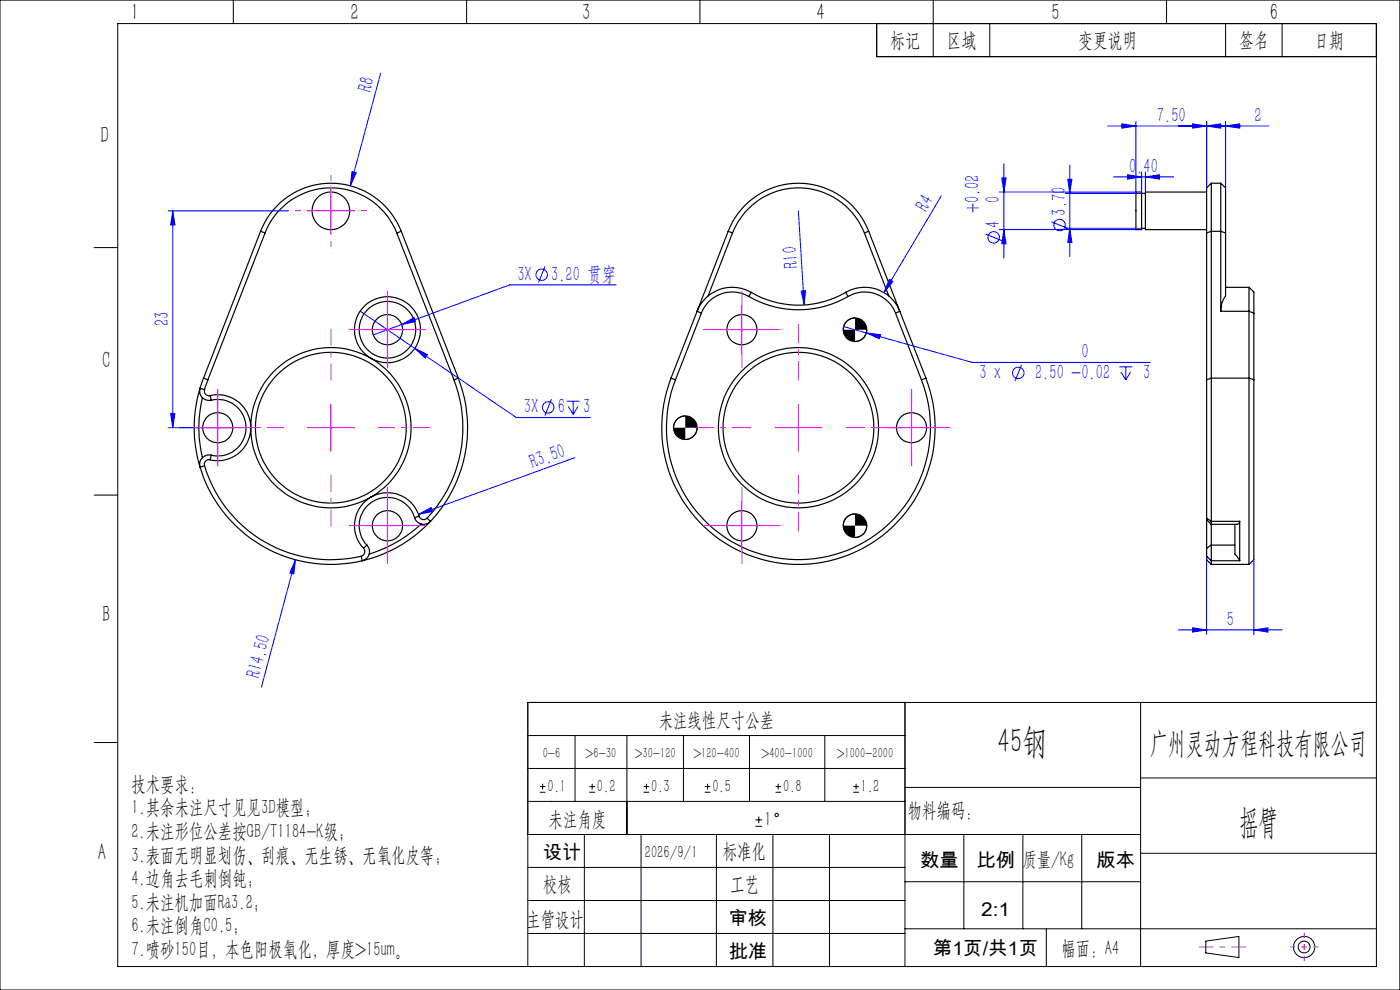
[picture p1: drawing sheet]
<svg xmlns="http://www.w3.org/2000/svg" width="297mm" height="210mm" viewBox="0 0 297 210" stroke-linecap="round" stroke-linejoin="round" font-family="sans-serif">
<g fill="none" stroke="#000" stroke-width=".25">
<path d="M257 38.9v10.2M257 38.9l-1 1v9.5M257 38.9h2M259 38.9v10.2M259 38.9l1 1v9.5M55.3 49.1a16 16 0 0 1 14.9-10.2 16 16 0 0 1 14.9 10.2M55.3 49.1l-12.1 31.1M55.3 49.1l.9 .3M56.2 49.4a15 15 0 0 1 14-9.6 15 15 0 0 1 14 9.6M56.2 49.4l-12.1 31.2M84.2 49.4l12.1 31.2M85.1 49.1l-.9 .3"/>
<path d="M85.1 49.1l12.1 31.1M154.5 49.1a16 16 0 0 1 14.9-10.2 16 16 0 0 1 14.9 10.2M154.5 49.1l.9 .3M154.5 49.1l-6.6 16.9M155.4 49.4a15 15 0 0 1 14-9.6 15 15 0 0 1 14 9.6M155.4 49.4l-5.2 13.4M183.4 49.4l5.2 13.4M184.3 49.1l-.9 .3M184.3 49.1l6.6 16.9M241 40.7h1.2v8h-1.2zM242.2 41h.8M242.2 48.4h.8"/>
<path d="M256 40.7h-13v8h13M256 49.4v31.2M257 49.1l-1 .3M257 49.1v31.1M257 49.1h2M259 49.1v16.9M259 49.1l1 .3M260 49.4v13.4l-.8 1.5-.2 1.7M78.7 76a17 17 0 0 0-25.5 14.7M78.7 76a17 17 0 0 1 0 29.4M147.9 66l-5.6 14.2M147.9 66l.9 .4"/>
<path d="M148.8 66.4l-5.5 14.2M158.9 62.9a7 7 0 0 0-10.1 3.5M158.9 62.9a21.1 21.1 0 0 0 21 0M159.3 62a8 8 0 0 0-11.4 4M159.3 62a19.8 19.8 0 0 0 20.1 0M159.3 62l-.4 .9M179.4 62a8 8 0 0 1 11.5 4M179.4 62l.5 .9M179.9 62.9a7 7 0 0 1 10.1 3.5M190 66.4l5.5 14.2M190.9 66l-.9 .4M190.9 66l5.5 14.2"/>
<path d="M259 66h6M260 61h5M265 61v5M265 61l1 .9v4.5M265 66v14.2M265 66l1 .4M266 66.4v14.2M42.4 99.1a29 29 0 0 0 34.4 19.8M42.4 82.4a2 2 0 0 0 2.4 2.5M42.4 82.4a28.7 28.7 0 0 0 0 16.7M42.4 82.4l1 .2M42.9 84.4a27.3 27.3 0 0 0 0 12.7"/>
<path d="M43.2 80.2l-.8 2.2M43.2 80.2l.9 .4M43.4 98.8a28.1 28.1 0 0 0 33.2 19.2M43.4 82.6a.99 .99 0 0 0 1.2 1.3M43.4 98.8l-1 .3M44.1 80.6l-.7 2M44.6 97.5a.99 .99 0 0 0-1.2 1.3M44.6 83.9a7 7 0 0 1 8.6 6.8M44.6 83.9l.2 1M44.8 84.9a6 6 0 0 1 7.4 5.8 6 6 0 0 1-7.4 5.8M44.8 96.5a2.02 2.02 0 0 0-2.4 2.6M44.8 96.5l-.2 1"/>
<path d="M53.2 90.7a17 17 0 0 0 25.5 14.7M53.2 90.7a7 7 0 0 1-8.6 6.8M96.3 80.6a28.1 28.1 0 0 1-5.7 29.3M97.2 80.2a29 29 0 0 1-5.9 30.4M97.2 80.2l-.9 .4M142.3 80.2a29 29 0 0 0 27.1 39.5 29 29 0 0 0 27-39.5M142.3 80.2l1 .4M143.3 80.6a28 28 0 0 0 26.1 38.1 28 28 0 0 0 26.1-38.1M196.4 80.2l-.9 .4M256 80.6v29.3M257 80.2v30.4M257 80.2h8"/>
<path d="M257 80.2l-1 .4M265 80.2v39.5M265 80.2l1 .4M266 80.6v38.1l-1 1M76.6 118l.2 .9M77.1 116.3a1.05 1.05 0 0 1-.5 1.7M77.8 115.6a1.98 1.98 0 0 1-1 3.3M77.8 115.6l-.7 .7M78.7 105.4a7 7 0 0 0-1.6 10.9M78.7 105.4a7 7 0 0 1 10.2 4.1M87.9 109.8a6 6 0 0 0-8.7-3.5 6 6 0 0 0-1.4 9.3M87.9 109.8a2.01 2.01 0 0 0 3.4 .8"/>
<path d="M88.9 109.5a1.01 1.01 0 0 0 1.7 .4M88.9 109.5l-1 .3M89.4 111.2a28.5 28.5 0 0 1-11.1 6.3M90.6 109.9l.7 .7M91.3 110.6a28.6 28.6 0 0 1-14.5 8.3M256 109.9v.3M256 110.2v6.1M256 116.3v1.7M256 118v.7l1 1M256 110.2l1 1M256 109.9l1 .7M256 118l1 .9"/>
<path d="M257 118.9v.8M257 110.6v.6M257 111.2v4.4M257 115.6v3.3M257 119.7h8M257 118.9h6M257 110.6h6M257 115.6l-1 .7M257 115.6h5M262 111.2v5.3a1.36 1.36 0 0 0 .5 1.7l.5 .7M263 110.6v8.3M263 110.6l-.1 .4-.5 .2h-5.4"/>
<circle cx="70.2" cy="44.7" r="4"/>
<circle cx="82.2" cy="69.9" r="7"/>
<circle cx="82.2" cy="69.9" r="6"/>
<circle cx="82.2" cy="69.9" r="3.2"/>
<circle cx="157.4" cy="69.9" r="3.2"/>
<circle cx="181.4" cy="70" r="2.49"/>
<circle cx="46.2" cy="90.7" r="3.2"/>
<circle cx="70.2" cy="90.7" r="16"/>
<circle cx="145.4" cy="90.7" r="2.5"/>
<circle cx="169.4" cy="90.7" r="16"/>
<circle cx="169.4" cy="90.7" r="17"/>
<circle cx="193.4" cy="90.7" r="3.2"/>
<circle cx="82.2" cy="111.5" r="3.2"/>
<circle cx="157.4" cy="111.5" r="3.2"/>
<circle cx="181.4" cy="111.5" r="2.49"/>
</g>
<g fill="none" stroke="#00f" stroke-width=".21">
<path d="M80.8 15.5l-6.5 23.9M74.7 36.4l.9 .2-1.3 2.8zM212.5 37.7h.9l-.4 3zM213 34.7v20M226.5 38h.9l-.5 3zM226.9 35v19.4M235 26.7h34.2M236.2 37.5h12.8M238 26.3l3 .4-3 .5zM239.2 37.1l3 .4-3 .5zM241 25.7v15h-29M242.2 36.5v4.2"/>
<path d="M243 37.5l3-.4v.9zM243 36.5v4.2M253 26.3l3 .4-3 .5zM256 26.7l3-.4v.9zM256 25.7v14.2M260 26.7l3-.4v.9zM260 25.7v14.2M35.7 44.7h25.5M36.7 44.7l.4 3h-.9zM36.7 44.7v46M115.6 56.5l-1.4 3.5M169.4 44.7l1.2 20"/>
<path d="M188.7 59.3l.7 .4-1.9 2.3zM199.7 41.6l-12.2 20.4M209.1 49.7l3.4 1.3M212 48.7h29M213 48.7l.4 3h-.9zM223 47.1l3.5 1.3M226 41h16.2M226 48.4h16.2M226.9 48.4l.5 3h-.9zM76.4 66l11.6 7.9M85.2 68.9l2.7-1.5 .3 .8zM85.2 68.9l-6 2.1"/>
<path d="M88 73.9l2.7 1.3-.5 .7zM88 73.9l21.5 14.7h15.8M130.7 60.4h-22.5l-23 8.5M170 61.7h.9l-.3 3zM179 69.3l4.8 1.3M183.8 70.6l3 .4-.3 .9zM183.8 70.6l22.4 6.3h37.8M216.7 77.4l-1.4 3.4M237.5 77.8h2.7M237.8 78.9l1 1.7M238.8 77.8v2.8M239.9 78.9l-1.1 1.7"/>
<path d="M35.7 90.7h13.5M36.2 87.7h.9l-.4 3zM117 84.7l-1.4 3.5M120.2 85.1h2.8M120.5 86.2l1.1 1.7M121.6 85.1v2.8M122 97.1l-33.2 12M122.6 86.2l-1 1.7M62.7 118.7l-.4 3-.8-.2zM62.7 118.7l-7.2 27.1M88.8 109.1l2.6-1.4 .4 .8zM256 118v16.6"/>
<path d="M266 118.7v15.9M250 133.6h22M253 133.2l3 .4-3 .5zM266 133.6l3-.4v.9z"/>
<circle cx="114.9" cy="58.3" r="1.22"/>
<circle cx="210.8" cy="50.3" r="1.21"/>
<circle cx="224.8" cy="47.7" r="1.21"/>
<circle cx="216" cy="79.1" r="1.21"/>
<circle cx="116.3" cy="86.4" r="1.22"/>
</g>
<g fill="none" stroke="#000" stroke-width=".21">
<path d="M0 0h297v210h-297zM25 5h267v200h-267zM49.5 0v5M99 0v5M148.5 0v5M186 5v7h106M198 0v12M210 5v7M247.5 0v5M260 5v7M272 5v7M20 52.5h5"/>
<path d="M181.4 67.4a2.46 2.46 0 0 0-2.5 2.5M183.9 69.9a2.46 2.46 0 0 1-2.5 2.6M145.4 88.2a2.52 2.52 0 0 0-2.5 2.5M147.9 90.7a2.52 2.52 0 0 1-2.5 2.5M20 105h5M181.4 109a2.52 2.52 0 0 0-2.5 2.5M183.9 111.5a2.46 2.46 0 0 1-2.5 2.5M20 157.5h5M112 156h80M122 156v14M133 156v21M145 156v14"/>
<path d="M159 156v14M175 156v14M192 149v56M242 149v56M292 149h-180v56M112 177h130M112 163h80M112 170h80M114.5 168.1h1.2M114.5 166.9h1.2M115.1 166.3v1.2M124 177v28"/>
<path d="M125 168.1h1.2M125 166.9h1.2M125.6 166.3v1.2M136 177v28M136.5 168.1h1.2M136.5 166.9h1.2M137.1 166.3v1.2M149.5 168.1h1.2M149.5 166.9h1.2M150.1 166.3v1.2M152 177v28M160.3 175.3h1.4"/>
<path d="M160.3 173.9h1.4M161 173.2v1.4M164 177v28M164.5 168.1h1.2M164.5 166.9h1.2M165.1 166.3v1.2M176 177v28M181 168.1h1.2M181 166.9h1.2M181.6 166.3v1.2M192 167h50M204.5 177v20"/>
<path d="M217 177v20M229.5 177v20M242 165h50M112 198h80M112 191h80M112 184h80M192 197h100M192 187h50M222 197v8M242 181h50M255.8 199.6l7-1v4.5l-7-1z"/>
<circle cx="164.7" cy="172.9" r=".35"/>
<circle cx="276.7" cy="200.9" r="2.25"/>
<circle cx="276.7" cy="200.9" r="1.24"/>
</g>
<g fill="none" stroke="#f0f" stroke-width=".21" stroke-dasharray="30.5 1.3 1.3 1.3" stroke-linecap="butt">
<path d="M77.2 69.9h-3.2M82.2 64.9v-3.2M82.2 74.9v3.2M87.2 69.9h3.2M152.4 69.9h-3.2M157.4 64.9v-3.2M157.4 74.9v3.2M162.4 69.9h3.2M41.2 90.7h-3.2M46.2 85.7v-3.2M46.2 95.7v3.2M51.2 90.7h3.2"/>
<path d="M188.4 90.7h-3.2M193.4 85.7v-3.2M193.4 95.7v3.2M198.4 90.7h3.2M77.2 111.5h-3.2M82.2 106.5v-3.2M82.2 116.5v3.2M87.2 111.5h3.2M152.4 111.5h-3.2M157.4 106.5v-3.2M157.4 116.5v3.2M162.4 111.5h3.2"/>
</g>
<path d="M70.2 39.7v-4M65.2 44.7h-4M70.2 49.7v4M75.2 44.7h4" fill="none" stroke="#f0f" stroke-width=".21" stroke-dasharray="30.5 1.3 1.3 1.3" stroke-dashoffset="30.4" stroke-linecap="butt"/>
<path d="M60.2 90.7h-11M70.2 80.7v-11M80.2 90.7h11M70.2 100.7v11" fill="none" stroke="#f0f" stroke-width=".21" stroke-dasharray="30.5 1.3 1.3 1.3" stroke-dashoffset="26.9" stroke-linecap="butt"/>
<path d="M159.4 90.7h-12M169.4 80.7v-12M179.4 90.7h12M169.4 100.7v12" fill="none" stroke="#f0f" stroke-width=".21" stroke-dasharray="30.5 1.3 1.3 1.3" stroke-dashoffset="26.4" stroke-linecap="butt"/>
<path d="M276.7 197.9v6M273.7 200.9h6" fill="none" stroke="#f0f" stroke-width=".21" stroke-dasharray="30.5 1.3 1.3 1.3" stroke-dashoffset="29.4" stroke-linecap="butt"/>
<path d="M254.3 200.9h10" fill="none" stroke="#f0f" stroke-width=".21" stroke-dasharray="30.5 1.3 1.3 1.3" stroke-dashoffset="27.4" stroke-linecap="butt"/>
<g fill="none" stroke="#f0f" stroke-width=".21">
<path d="M70.2 39.7v10M65.2 44.7h10M77.2 69.9h10M82.2 64.9v10.1M152.4 69.9h10M157.4 64.9v10.1M41.2 90.7h10M46.2 85.7v10M65.2 90.7h10M70.2 85.7v10M164.4 90.7h10M169.4 85.7v10"/>
<path d="M188.4 90.7h10M193.4 85.7v10M77.2 111.5h10M82.2 106.5v10M152.4 111.5h10M157.4 106.5v10"/>
</g>
<path d="M178.9 111.5a2.46 2.46 0 0 0 2.5 2.5v-2.5zM181.4 109v2.5h2.5a2.46 2.46 0 0 0-2.5-2.5zM178.9 69.9a2.46 2.46 0 0 0 2.5 2.6v-2.6zM181.4 67.4v2.5h2.5a2.46 2.46 0 0 0-2.5-2.5zM142.9 90.7a2.52 2.52 0 0 0 2.5 2.5v-2.5zM145.4 88.2v2.5h2.5a2.52 2.52 0 0 0-2.5-2.5z" fill="#000"/>
<g fill="#00f">
<path d="M88.8 109.1l2.6-1.4 .4 .8z"/>
<path d="M188.7 59.3l.7 .4-1.9 2.3z"/>
<path d="M74.7 36.4l.9 .2-1.3 2.8z"/>
<path d="M62.7 118.7l-.4 3-.8-.2z"/>
<path d="M170 61.7h.9l-.3 3z"/>
<path d="M266 133.6l3-.4v.9zM253 133.2l3 .4-3 .5zM256 26.7l3-.4v.9zM238 26.3l3 .4-3 .5zM243 37.5l3-.4v.9zM239.2 37.1l3 .4-3 .5zM260 26.7l3-.4v.9zM253 26.3l3 .4-3 .5z"/>
<path d="M85.2 68.9l3-.7-.3-.8zM88 73.9l2.2 2 .5-.7zM183.8 70.6l2.7 1.3 .3-.9z"/>
<path d="M36.2 87.7h.9l-.4 3zM36.7 44.7l.4 3h-.9z"/>
<path d="M226.5 38h.9l-.5 3zM226.9 48.4l.5 3h-.9zM212.5 37.7h.9l-.4 3zM213 48.7l.4 3h-.9z"/>
</g>
<g font-size="7.5">
<text x="211.6" y="159.8">45钢</text>
<text x="262.9" y="177">摇臂</text>
</g>
<text font-size="6.3" x="243.8" y="159.7">广州灵动方程科技有限公司</text>
<g font-size="5">
<text x="27.7" y="4.3">1</text>
<text x="74.4" y="4.3">2</text>
<text x="123.5" y="4.3">3</text>
<text x="173.2" y="4.3">4</text>
<text x="223.1" y="4.3">5</text>
<text x="269.4" y="4.3">6</text>
<text x="21.3" y="30.3">D</text>
<text x="21.7" y="78.1">C</text>
<text x="21.7" y="131.9">B</text>
<text x="20.7" y="182.5">A</text>
</g>
<g font-size="4.4">
<text x="188.9" y="9.9">标记</text>
<text x="200.9" y="9.9">区域</text>
<text x="228.7" y="9.9">变更说明</text>
<text x="262.9" y="9.9">签名</text>
<text x="278.8" y="9.9">日期</text>
<text x="139.8" y="154.2">未注线性尺寸公差</text>
<text x="27.9" y="167.8">技术要求：</text>
<text x="27.9" y="172.8">1.其余未注尺寸见见3D模型；</text>
<text x="192.6" y="173.3">物料编码：</text>
<text x="27.9" y="177.8">2.未注形位公差按GB/T1184-K级；</text>
<text x="116.4" y="175.2">未注角度</text>
<text x="162.2" y="175.2">1</text>
<text x="27.9" y="182.8">3.表面无明显划伤、刮痕、无生锈、无氧化皮等；</text>
<text x="153.3" y="181.9">标准化</text>
<text x="27.9" y="187.8">4.边角去毛刺倒钝;</text>
<text x="115.2" y="188.9">校核</text>
<text x="154.9" y="188.9">工艺</text>
<text x="27.9" y="192.8">5.未注机加面Ra3.2；</text>
<text x="27.9" y="197.8">6.未注倒角C0.5；</text>
<text x="111.7" y="196.3">主管设计</text>
<text x="27.9" y="202.8">7.喷砂150目，本色阳极氧化，厚度&gt;15um。</text>
<text x="225.2" y="202.5">幅面：A4</text>
</g>
<g font-size="4.4" fill="#00f">
<text x="78.7" y="19.7" transform="rotate(-75 78.7 19.7)">R8</text>
<text x="245.4" y="25.8">7.50</text>
<text x="266.2" y="25.8">2</text>
<text x="239.5" y="36.6">0.40</text>
<text x="196.6" y="45.1" transform="rotate(-59 196.6 45.1)">R4</text>
<text x="207.8" y="45.3" transform="rotate(-90 207.8 45.3)">+0.02</text>
<text x="212.1" y="43.1" transform="rotate(-90 212.1 43.1)">0</text>
<text x="226.1" y="45.7" transform="rotate(-90 226.1 45.7)">3.70</text>
<text x="212.1" y="48.3" transform="rotate(-90 212.1 48.3)">4</text>
<text x="109.8" y="59.6">3X</text>
<text x="116.9" y="59.6">3.20 贯穿</text>
<text x="169.3" y="56.8" transform="rotate(-94 169.3 56.8)">R10</text>
<text x="35.8" y="69.2" transform="rotate(-90 35.8 69.2)">23</text>
<text x="229.4" y="76">0</text>
<text x="207.8" y="80.4">3 x</text>
<text x="219.6" y="80.4">2.50 -0.02</text>
<text x="242.5" y="80.4">3</text>
<text x="111.1" y="87.7">3X</text>
<text x="118.3" y="87.7">6</text>
<text x="123.7" y="87.7">3</text>
<text x="113" y="99.4" transform="rotate(-20 113 99.4)">R3.50</text>
<text x="260.2" y="132.7">5</text>
<text x="55" y="144" transform="rotate(-75 55 144)">R14.50</text>
</g>
<g font-size="4.1">
<text x="115.2" y="182.2">设计</text>
<text x="195.3" y="183.9">数量</text>
<text x="207.2" y="183.9">比例 质量/Kg</text>
<text x="232.6" y="183.9">版本</text>
<text x="154.6" y="196.3">审核</text>
<text x="208.2" y="194.2">2:1</text>
<text x="154.6" y="203.3">批准</text>
<text x="197.9" y="202.6">第1页/共1页</text>
</g>
<g font-size="3.8">
<text x="116.1" y="168">0.1</text>
<text x="126.6" y="168">0.2</text>
<text x="138.1" y="168">0.3</text>
<text x="151.1" y="168">0.5</text>
<text x="166.1" y="168">0.8</text>
<text x="182.6" y="168">1.2</text>
<text x="136.8" y="182">2026/9/1</text>
</g>
<g font-size="3.1">
<text x="115.1" y="160.7">0-6</text>
<text x="124.2" y="160.7">&gt;6-30</text>
<text x="134.6" y="160.7">&gt;30-120</text>
<text x="147.1" y="160.7">&gt;120-400</text>
<text x="161.5" y="160.7">&gt;400-1000</text>
<text x="177.5" y="160.7">&gt;1000-2000</text>
</g>
</svg>
